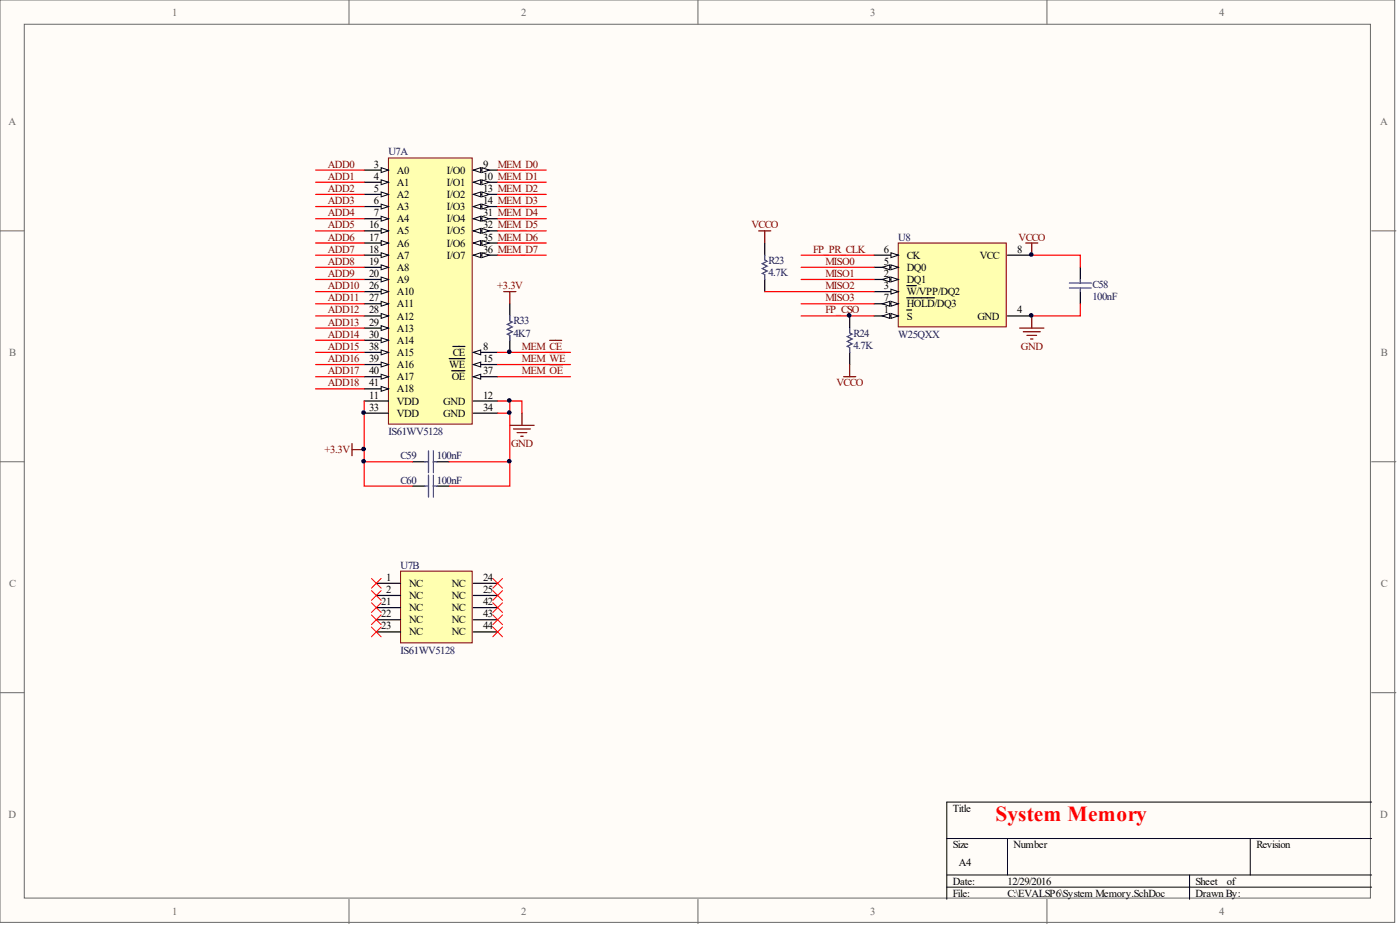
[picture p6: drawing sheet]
<svg xmlns="http://www.w3.org/2000/svg" width="292mm" height="193mm" viewBox="0 0 292 193" stroke-linecap="round" stroke-linejoin="round" font-family="sans-serif">
<g fill="#fffcf8" stroke="#696969" stroke-width=".21">
<path d="M0 0h291v192.4h-291z"/>
<path d="M5.1 5.1h280.8v182.3h-280.8z"/>
</g>
<path d="M72.8 0v5.1M145.6 0v5.1M218.4 0v5.1M0 48.2h5.1M286.2 48.2h5.1M0 96.3h5.1M286.2 96.3h5.1M0 144.5h5.1M286.2 144.5h5.1M72.8 187.6v5.1M145.6 187.6v5.1M218.4 187.6v5.1" fill="none" stroke="#696969" stroke-width=".21"/>
<path d="M197.5 174.9h88.7M210.2 174.9v7.6M260.9 174.9v7.6M286.2 167.3h-88.7v20.3M197.5 182.5h88.7M197.5 185.1h88.7M248.2 182.5v5.1" fill="none" stroke="#000" stroke-width=".21"/>
<path d="M81 33h17.5v55.5h-17.5z" fill="#ffffb0" stroke="#800000" stroke-width=".21"/>
<path d="M76 35.5h5" fill="none" stroke="#000" stroke-width=".25"/>
<path d="M79.5 35l1.5 .5-1.5 .5z" fill="#fffcf8" stroke="#000" stroke-width=".21"/>
<path d="M76 38h5" fill="none" stroke="#000" stroke-width=".25"/>
<path d="M79.5 37.5l1.5 .5-1.5 .5z" fill="#fffcf8" stroke="#000" stroke-width=".21"/>
<path d="M76 40.6h5" fill="none" stroke="#000" stroke-width=".25"/>
<path d="M79.5 40l1.5 .6-1.5 .5z" fill="#fffcf8" stroke="#000" stroke-width=".21"/>
<path d="M76 43.1h5" fill="none" stroke="#000" stroke-width=".25"/>
<path d="M79.5 42.6l1.5 .5-1.5 .5z" fill="#fffcf8" stroke="#000" stroke-width=".21"/>
<path d="M76 45.6h5" fill="none" stroke="#000" stroke-width=".25"/>
<path d="M79.5 45.1l1.5 .5-1.5 .5z" fill="#fffcf8" stroke="#000" stroke-width=".21"/>
<path d="M76 48.2h5" fill="none" stroke="#000" stroke-width=".25"/>
<path d="M79.5 47.7l1.5 .5-1.5 .5z" fill="#fffcf8" stroke="#000" stroke-width=".21"/>
<path d="M76 50.7h5" fill="none" stroke="#000" stroke-width=".25"/>
<path d="M79.5 50.2l1.5 .5-1.5 .5z" fill="#fffcf8" stroke="#000" stroke-width=".21"/>
<path d="M76 53.2h5" fill="none" stroke="#000" stroke-width=".25"/>
<path d="M79.5 52.7l1.5 .5-1.5 .5z" fill="#fffcf8" stroke="#000" stroke-width=".21"/>
<path d="M76 55.8h5" fill="none" stroke="#000" stroke-width=".25"/>
<path d="M79.5 55.3l1.5 .5-1.5 .5z" fill="#fffcf8" stroke="#000" stroke-width=".21"/>
<path d="M76 58.3h5" fill="none" stroke="#000" stroke-width=".25"/>
<path d="M79.5 57.8l1.5 .5-1.5 .5z" fill="#fffcf8" stroke="#000" stroke-width=".21"/>
<path d="M76 60.8h5" fill="none" stroke="#000" stroke-width=".25"/>
<path d="M79.5 60.3l1.5 .5-1.5 .5z" fill="#fffcf8" stroke="#000" stroke-width=".21"/>
<path d="M76 63.4h5" fill="none" stroke="#000" stroke-width=".25"/>
<path d="M79.5 62.9l1.5 .5-1.5 .5z" fill="#fffcf8" stroke="#000" stroke-width=".21"/>
<path d="M76 65.9h5" fill="none" stroke="#000" stroke-width=".25"/>
<path d="M79.5 65.4l1.5 .5-1.5 .5z" fill="#fffcf8" stroke="#000" stroke-width=".21"/>
<path d="M76 68.4h5" fill="none" stroke="#000" stroke-width=".25"/>
<path d="M79.5 67.9l1.5 .5-1.5 .6z" fill="#fffcf8" stroke="#000" stroke-width=".21"/>
<path d="M76 71h5" fill="none" stroke="#000" stroke-width=".25"/>
<path d="M79.5 70.5l1.5 .5-1.5 .5z" fill="#fffcf8" stroke="#000" stroke-width=".21"/>
<path d="M76 73.5h5" fill="none" stroke="#000" stroke-width=".25"/>
<path d="M79.5 73l1.5 .5-1.5 .5z" fill="#fffcf8" stroke="#000" stroke-width=".21"/>
<path d="M76 76.1h5" fill="none" stroke="#000" stroke-width=".25"/>
<path d="M79.5 75.5l1.5 .6-1.5 .5z" fill="#fffcf8" stroke="#000" stroke-width=".21"/>
<path d="M76 78.6h5" fill="none" stroke="#000" stroke-width=".25"/>
<path d="M79.5 78.1l1.5 .5-1.5 .5z" fill="#fffcf8" stroke="#000" stroke-width=".21"/>
<path d="M76 81.1h5" fill="none" stroke="#000" stroke-width=".25"/>
<path d="M79.5 80.6l1.5 .5-1.5 .5z" fill="#fffcf8" stroke="#000" stroke-width=".21"/>
<path d="M98.8 35.5h5" fill="none" stroke="#000" stroke-width=".25"/>
<g fill="#fffcf8" stroke="#000" stroke-width=".21">
<path d="M98.8 35.5l1.5-.5v1z"/>
<path d="M100.5 35l1.6 .5-1.6 .5z"/>
</g>
<path d="M98.8 38h5" fill="none" stroke="#000" stroke-width=".25"/>
<g fill="#fffcf8" stroke="#000" stroke-width=".21">
<path d="M98.8 38l1.5-.5v1z"/>
<path d="M100.5 37.5l1.6 .5-1.6 .5z"/>
</g>
<path d="M98.8 40.6h5" fill="none" stroke="#000" stroke-width=".25"/>
<g fill="#fffcf8" stroke="#000" stroke-width=".21">
<path d="M98.8 40.6l1.5-.6v1.1z"/>
<path d="M100.5 40l1.6 .6-1.6 .5z"/>
</g>
<path d="M98.8 43.1h5" fill="none" stroke="#000" stroke-width=".25"/>
<g fill="#fffcf8" stroke="#000" stroke-width=".21">
<path d="M98.8 43.1l1.5-.5v1z"/>
<path d="M100.5 42.6l1.6 .5-1.6 .5z"/>
</g>
<path d="M98.8 45.6h5" fill="none" stroke="#000" stroke-width=".25"/>
<g fill="#fffcf8" stroke="#000" stroke-width=".21">
<path d="M98.8 45.6l1.5-.5v1z"/>
<path d="M100.5 45.1l1.6 .5-1.6 .5z"/>
</g>
<path d="M98.8 48.2h5" fill="none" stroke="#000" stroke-width=".25"/>
<g fill="#fffcf8" stroke="#000" stroke-width=".21">
<path d="M98.8 48.2l1.5-.5v1z"/>
<path d="M100.5 47.7l1.6 .5-1.6 .5z"/>
</g>
<path d="M98.8 50.7h5" fill="none" stroke="#000" stroke-width=".25"/>
<g fill="#fffcf8" stroke="#000" stroke-width=".21">
<path d="M98.8 50.7l1.5-.5v1z"/>
<path d="M100.5 50.2l1.6 .5-1.6 .5z"/>
</g>
<path d="M98.8 53.2h5" fill="none" stroke="#000" stroke-width=".25"/>
<g fill="#fffcf8" stroke="#000" stroke-width=".21">
<path d="M98.8 53.2l1.5-.5v1z"/>
<path d="M100.5 52.7l1.6 .5-1.6 .5z"/>
</g>
<path d="M98.8 73.5h5" fill="none" stroke="#000" stroke-width=".25"/>
<path d="M98.8 73.5l1.5-.5v1z" fill="#fffcf8" stroke="#000" stroke-width=".21"/>
<path d="M94.5 72.3h2.5M98.8 76.1h5" fill="none" stroke="#000" stroke-width=".25"/>
<path d="M98.8 76.1l1.5-.6v1.1z" fill="#fffcf8" stroke="#000" stroke-width=".21"/>
<path d="M93.7 74.8h3.3M98.8 78.6h5" fill="none" stroke="#000" stroke-width=".25"/>
<path d="M98.8 78.6l1.5-.5v1z" fill="#fffcf8" stroke="#000" stroke-width=".21"/>
<path d="M94.2 77.3h2.8M76 83.7h5M76 86.2h5M98.8 83.7h5M98.8 86.2h5" fill="none" stroke="#000" stroke-width=".25"/>
<path d="M83.6 119.2h14.9v14.9h-14.9z" fill="#ffffb0" stroke="#800000" stroke-width=".21"/>
<g fill="none" stroke="#000" stroke-width=".25">
<path d="M106.4 63.4v2.5M106.4 71v2.5M86.1 96.3h2.5M91.2 96.3h2.5M86.1 101.4h2.5M91.2 101.4h2.5M78.5 121.7h5.1M78.5 124.2h5.1M78.5 126.8h5.1M78.5 129.3h5.1M78.5 131.8h5.1M98.8 121.7h5"/>
<path d="M98.8 124.2h5M98.8 126.8h5M98.8 129.3h5M98.8 131.8h5"/>
</g>
<path d="M105.1 60.8h2.5M106.4 60.8v2.6M114.7 71h2.5M114.7 73.5h3.2M114.7 76.1h2.7M73.4 92.5v2.6M73.4 93.8h2.6M106.4 88.7h5M107.1 89.5h3.6M107.9 90.2h2M108.6 91h.6M108.9 86.2v2.5" fill="none" stroke="#800000" stroke-width=".25"/>
<path d="M106.4 65.9v1l.5 .3-1 .5 1 .5-1 .5 1 .5-1 .5 .5 .3v1M88.6 96.3h.8M89.4 94.1v4.5M89.4 99.1v4.6M90.4 94.1v4.5M90.4 99.1v4.6M90.4 96.3h.8M88.6 101.4h.8M90.4 101.4h.8" fill="none" stroke="#00f" stroke-width=".25"/>
<g fill="none" stroke="#f00" stroke-width=".21">
<path d="M77.5 120.7l2 2M77.5 123.2l2 2M77.5 125.7l2 2.1M77.5 128.3l2 2M77.5 130.8l2 2M79.5 120.7l-2 2M79.5 123.2l-2 2M79.5 125.7l-2 2.1M79.5 128.3l-2 2M79.5 130.8l-2 2M102.8 120.7l2.1 2M102.8 123.2l2.1 2"/>
<path d="M102.8 125.7l2.1 2.1M102.8 128.3l2.1 2M102.8 130.8l2.1 2M104.9 120.7l-2.1 2M104.9 123.2l-2.1 2M104.9 125.7l-2.1 2.1M104.9 128.3l-2.1 2M104.9 130.8l-2.1 2"/>
</g>
<path d="M187.4 50.7h22.6v17.5h-22.6z" fill="#ffffb0" stroke="#800000" stroke-width=".21"/>
<path d="M182.3 53.2h5.1M210.2 53.2h5.1M210.2 65.9h5.1" fill="none" stroke="#000" stroke-width=".25"/>
<path d="M185.9 52.7l1.5 .5-1.5 .5z" fill="#fffcf8" stroke="#000" stroke-width=".21"/>
<path d="M182.3 55.8h5.1" fill="none" stroke="#000" stroke-width=".25"/>
<g fill="#fffcf8" stroke="#000" stroke-width=".21">
<path d="M185.9 55.3l1.5 .5-1.5 .5z"/>
<path d="M184.1 55.8l1.5-.5v1z"/>
</g>
<path d="M182.3 58.3h5.1" fill="none" stroke="#000" stroke-width=".25"/>
<g fill="#fffcf8" stroke="#000" stroke-width=".21">
<path d="M185.9 57.8l1.5 .5-1.5 .5z"/>
<path d="M184.1 58.3l1.5-.5v1z"/>
</g>
<path d="M182.3 60.8h5.1" fill="none" stroke="#000" stroke-width=".25"/>
<path d="M185.9 60.3l1.5 .5-1.5 .5z" fill="#fffcf8" stroke="#000" stroke-width=".21"/>
<path d="M189.2 59.6h2M182.3 63.4h5.1" fill="none" stroke="#000" stroke-width=".25"/>
<g fill="#fffcf8" stroke="#000" stroke-width=".21">
<path d="M185.9 62.9l1.5 .5-1.5 .5z"/>
<path d="M184.1 63.4l1.5-.5v1z"/>
</g>
<path d="M182.3 65.9h5.1M189.2 62.1h5.8" fill="none" stroke="#000" stroke-width=".25"/>
<g fill="#fffcf8" stroke="#000" stroke-width=".21">
<path d="M185.9 65.4l1.5 .5-1.5 .5z"/>
<path d="M184.1 65.9l1.5-.5v1z"/>
</g>
<path d="M159.6 50.7v2.5M159.6 58.3v2.5M225.4 55.8v2.5M177.3 65.9v2.5M177.3 73.5v2.6M189.2 64.7h1M225.4 60.8v2.6" fill="none" stroke="#000" stroke-width=".25"/>
<path d="M158.3 48.2h2.5M159.6 48.2v2.5M214 50.7h2.5M215.3 50.7v2.5M176 78.6h2.5M177.3 76.1v2.5M212.7 68.4h5.1M213.5 69.2h3.5M214.3 70h2M215 70.7h.5M215.3 65.9v2.5" fill="none" stroke="#800000" stroke-width=".25"/>
<path d="M159.6 53.2v1l.5 .3-1.1 .5 1.1 .5-1.1 .5 1.1 .5-1.1 .5 .6 .3v1M223.1 59.1h4.6M225.4 58.3v.8M177.3 68.4v1.1l.5 .2-1 .5 1 .5-1 .5 1 .5-1 .5 .5 .3v1M223.1 60.1h4.6M225.4 60.1v.7" fill="none" stroke="#00f" stroke-width=".25"/>
<g fill="none" stroke="#f00" stroke-width=".25">
<path d="M65.8 35.5h10.2M65.8 38h10.2M103.8 35.5h10.2M103.8 38h10.2M65.8 40.6h10.2M65.8 43.1h10.2M65.8 45.6h10.2M65.8 48.2h10.2M65.8 50.7h10.2M65.8 53.2h10.2M65.8 55.8h10.2M65.8 58.3h10.2"/>
<path d="M103.8 40.6h10.2M103.8 43.1h10.2M103.8 45.6h10.2M103.8 48.2h10.2M103.8 50.7h10.2M103.8 53.2h10.2M167.2 53.2h15.1M167.2 55.8h15.1M167.2 58.3h15.1M215.3 53.2h10.1v2.6M65.8 60.8h10.2M65.8 63.4h10.2"/>
<path d="M65.8 65.9h10.2M65.8 68.4h10.2M65.8 71h10.2M65.8 73.5h10.2M65.8 76.1h10.2M65.8 78.6h10.2M103.8 73.5h15.2M103.8 76.1h15.2M103.8 78.6h15.2M159.6 60.8h22.7M167.2 65.9h15.1M167.2 63.4h15.1"/>
<path d="M225.4 63.4v2.5h-10.1M65.8 81.1h10.2M76 96.3v5.1h10.1M76 83.7v12.6h10.1M93.7 96.3h12.7M103.8 83.7h5.1v2.5M106.4 83.7v2.5h-2.6M106.4 86.2v15.2h-12.7"/>
</g>
<g fill="#000080" stroke="#000080" stroke-width=".21">
<circle cx="75.9" cy="96.2" r=".38"/>
<circle cx="75.9" cy="93.7" r=".38"/>
<circle cx="75.9" cy="86.1" r=".38"/>
<circle cx="106.2" cy="96.2" r=".38"/>
<circle cx="106.2" cy="86.1" r=".38"/>
<circle cx="106.2" cy="83.5" r=".38"/>
<circle cx="106.2" cy="73.4" r=".38"/>
<circle cx="177.2" cy="65.8" r=".38"/>
<circle cx="215.1" cy="65.8" r=".38"/>
<circle cx="215.1" cy="53.1" r=".38"/>
</g>
<text font-size="4.5" fill="#f00" x="207.7" y="171.4">System Memory</text>
<g font-size="2.2" fill="#696969">
<text x="35.9" y="3.3">1</text>
<text x="108.7" y="3.3">2</text>
<text x="181.5" y="3.3">3</text>
<text x="254.4" y="3.3">4</text>
<text x="1.8" y="26.1">A</text>
<text x="288" y="26.1">A</text>
<text x="1.9" y="74.2">B</text>
<text x="288.1" y="74.2">B</text>
<text x="1.9" y="122.4">C</text>
<text x="288.1" y="122.4">C</text>
<text x="1.8" y="170.6">D</text>
<text x="288" y="170.6">D</text>
<text x="35.9" y="190.9">1</text>
<text x="108.7" y="190.9">2</text>
<text x="181.5" y="190.9">3</text>
<text x="254.4" y="190.9">4</text>
</g>
<g font-size="2.2" fill="#800000">
<text x="68.4" y="35">ADD0</text>
<text x="103.8" y="35">MEM_D0</text>
<text x="68.4" y="37.5">ADD1</text>
<text x="68.4" y="40">ADD2</text>
<text x="68.4" y="42.6">ADD3</text>
<text x="68.4" y="45.1">ADD4</text>
<text x="68.4" y="47.6">ADD5</text>
<text x="156.8" y="47.6">VCCO</text>
<text x="68.4" y="50.2">ADD6</text>
<text x="68.4" y="52.7">ADD7</text>
<text x="169.7" y="52.7">FP_PR_CLK</text>
<text x="212.5" y="50.2">VCCO</text>
<text x="68.4" y="55.2">ADD8</text>
<text x="68.4" y="57.8">ADD9</text>
<text x="172.2" y="55.2">MISO0</text>
<text x="172.2" y="57.8">MISO1</text>
<text x="68.4" y="60.3">ADD10</text>
<text x="68.4" y="62.9">ADD11</text>
<text x="68.4" y="65.4">ADD12</text>
<text x="103.7" y="60.3">+3.3V</text>
<text x="172.2" y="60.3">MISO2</text>
<text x="172.2" y="62.9">MISO3</text>
<text x="172.2" y="65.4">FP_CSO</text>
<text x="68.4" y="67.9">ADD13</text>
<text x="68.4" y="70.5">ADD14</text>
<text x="68.4" y="73">ADD15</text>
<text x="68.4" y="75.5">ADD16</text>
<text x="108.9" y="73">MEM_CE</text>
<text x="108.9" y="75.5">MEM_WE</text>
<text x="213" y="73">GND</text>
<text x="68.4" y="78.1">ADD17</text>
<text x="68.4" y="80.6">ADD18</text>
<text x="108.9" y="78.1">MEM_OE</text>
<text x="174.5" y="80.6">VCCO</text>
<text x="67.7" y="94.5">+3.3V</text>
<text x="106.6" y="93.3">GND</text>
</g>
<g font-size="2.2">
<text x="78" y="35">3</text>
<text x="100.8" y="35">9</text>
<text x="78" y="37.5">4</text>
<text x="78" y="40">5</text>
<text x="82.8" y="36.2">A0</text>
<text x="82.8" y="38.8">A1</text>
<text x="82.8" y="41.3">A2</text>
<text x="93.2" y="36.2">I/O0</text>
<text x="93.2" y="38.8">I/O1</text>
<text x="93.2" y="41.3">I/O2</text>
<text x="100.8" y="37.5">10 MEM_D1</text>
<text x="100.8" y="40">13 MEM_D2</text>
<text x="77" y="47.6">16</text>
<text x="78" y="42.6">6</text>
<text x="78" y="45.1">7</text>
<text x="82.8" y="43.8">A3</text>
<text x="82.8" y="46.4">A4</text>
<text x="93.2" y="43.8">I/O3</text>
<text x="93.2" y="46.4">I/O4</text>
<text x="100.8" y="42.6">14 MEM_D3</text>
<text x="100.8" y="45.1">31 MEM_D4</text>
<text x="100.8" y="47.6">32 MEM_D5</text>
<text x="77" y="50.2">17</text>
<text x="77" y="52.7">18</text>
<text x="82.8" y="48.9">A5</text>
<text x="82.8" y="51.4">A6</text>
<text x="82.8" y="54">A7</text>
<text x="93.2" y="48.9">I/O5</text>
<text x="93.2" y="51.4">I/O6</text>
<text x="93.2" y="54">I/O7</text>
<text x="100.8" y="50.2">35 MEM_D6</text>
<text x="100.8" y="52.7">36 MEM_D7</text>
<text x="184.4" y="52.7">6</text>
<text x="189.2" y="54">CK</text>
<text x="204.4" y="54">VCC</text>
<text x="212.2" y="52.7">8</text>
<text x="77" y="55.2">19</text>
<text x="77" y="57.8">20</text>
<text x="82.8" y="56.5">A8</text>
<text x="82.8" y="59">A9</text>
<text x="184.4" y="55.2">5</text>
<text x="184.4" y="57.8">2</text>
<text x="189.2" y="56.5">DQ0</text>
<text x="189.2" y="59">DQ1</text>
<text x="77" y="60.3">26</text>
<text x="77" y="62.9">27</text>
<text x="77" y="65.4">28</text>
<text x="82.8" y="61.6">A10</text>
<text x="82.8" y="64.1">A11</text>
<text x="184.4" y="60.3">3</text>
<text x="184.4" y="62.9">7</text>
<text x="184.4" y="65.4">1</text>
<text x="189.2" y="61.6">W/VPP/DQ2</text>
<text x="189.2" y="64.1">HOLD/DQ3</text>
<text x="212.2" y="65.4">4</text>
<text x="77" y="67.9">29</text>
<text x="77" y="70.5">30</text>
<text x="82.8" y="66.7">A12</text>
<text x="82.8" y="69.2">A13</text>
<text x="82.8" y="71.7">A14</text>
<text x="189.2" y="66.7">S</text>
<text x="203.9" y="66.7">GND</text>
<text x="77" y="73">38</text>
<text x="77" y="75.5">39</text>
<text x="82.8" y="74.3">A15</text>
<text x="82.8" y="76.8">A16</text>
<text x="93.7" y="76.8">WE</text>
<text x="94.5" y="74.3">CE</text>
<text x="100.8" y="73">8</text>
<text x="100.8" y="75.5">15</text>
<text x="77" y="78.1">40</text>
<text x="77" y="80.6">41</text>
<text x="77" y="83.1">11</text>
<text x="82.8" y="79.3">A17</text>
<text x="82.8" y="81.9">A18</text>
<text x="94.2" y="79.3">OE</text>
<text x="100.8" y="78.1">37</text>
<text x="100.8" y="83.1">12</text>
<text x="77" y="85.7">33</text>
<text x="82.8" y="84.4">VDD</text>
<text x="82.8" y="86.9">VDD</text>
<text x="92.5" y="84.4">GND</text>
<text x="92.5" y="86.9">GND</text>
<text x="100.8" y="85.7">34</text>
<text x="80.5" y="121.2">1</text>
<text x="80.5" y="123.7">2</text>
<text x="85.3" y="122.4">NC</text>
<text x="85.3" y="125">NC</text>
<text x="94.2" y="122.4">NC</text>
<text x="94.2" y="125">NC</text>
<text x="100.8" y="121.2">24</text>
<text x="100.8" y="123.7">25</text>
<text x="79.5" y="126.2">21</text>
<text x="79.5" y="128.8">22</text>
<text x="79.5" y="131.3">23</text>
<text x="85.3" y="127.5">NC</text>
<text x="85.3" y="130">NC</text>
<text x="94.2" y="127.5">NC</text>
<text x="94.2" y="130">NC</text>
<text x="100.8" y="126.2">42</text>
<text x="100.8" y="128.8">43</text>
<text x="100.8" y="131.3">44</text>
<text x="85.3" y="132.6">NC</text>
<text x="94.2" y="132.6">NC</text>
<text x="198.8" y="169.3">Title</text>
<text x="198.8" y="176.9">Size</text>
<text x="211.5" y="176.9">Number</text>
<text x="262.1" y="176.9">Revision</text>
<text x="198.8" y="184.5">Date:</text>
<text x="200.1" y="180.7">A4</text>
<text x="210.2" y="184.5">12/29/2016</text>
<text x="249.5" y="184.5">Sheet</text>
<text x="256" y="184.5">of</text>
<text x="198.8" y="187.1">File:</text>
<text x="210.2" y="187.1">C:\EVALSP6\System Memory.SchDoc</text>
<text x="249.5" y="187.1">Drawn By:</text>
</g>
<g font-size="2.2" fill="#000080">
<text x="81" y="32.4">U7A</text>
<text x="187.4" y="50.2">U8</text>
<text x="160.3" y="55">R23</text>
<text x="160.3" y="57.5">4.7K</text>
<text x="227.9" y="60.1">C58</text>
<text x="227.9" y="62.6">100nF</text>
<text x="107.1" y="67.7">R33</text>
<text x="107.1" y="70.2">4K7</text>
<text x="178" y="70.2">R24</text>
<text x="187.4" y="70.5">W25QXX</text>
<text x="178" y="72.7">4.7K</text>
<text x="81" y="90.7">IS61WV5128</text>
<text x="83.6" y="95.8">C59</text>
<text x="91.2" y="95.8">100nF</text>
<text x="83.6" y="100.9">C60</text>
<text x="91.2" y="100.9">100nF</text>
<text x="83.6" y="118.6">U7B</text>
<text x="83.6" y="136.4">IS61WV5128</text>
</g>
</svg>
